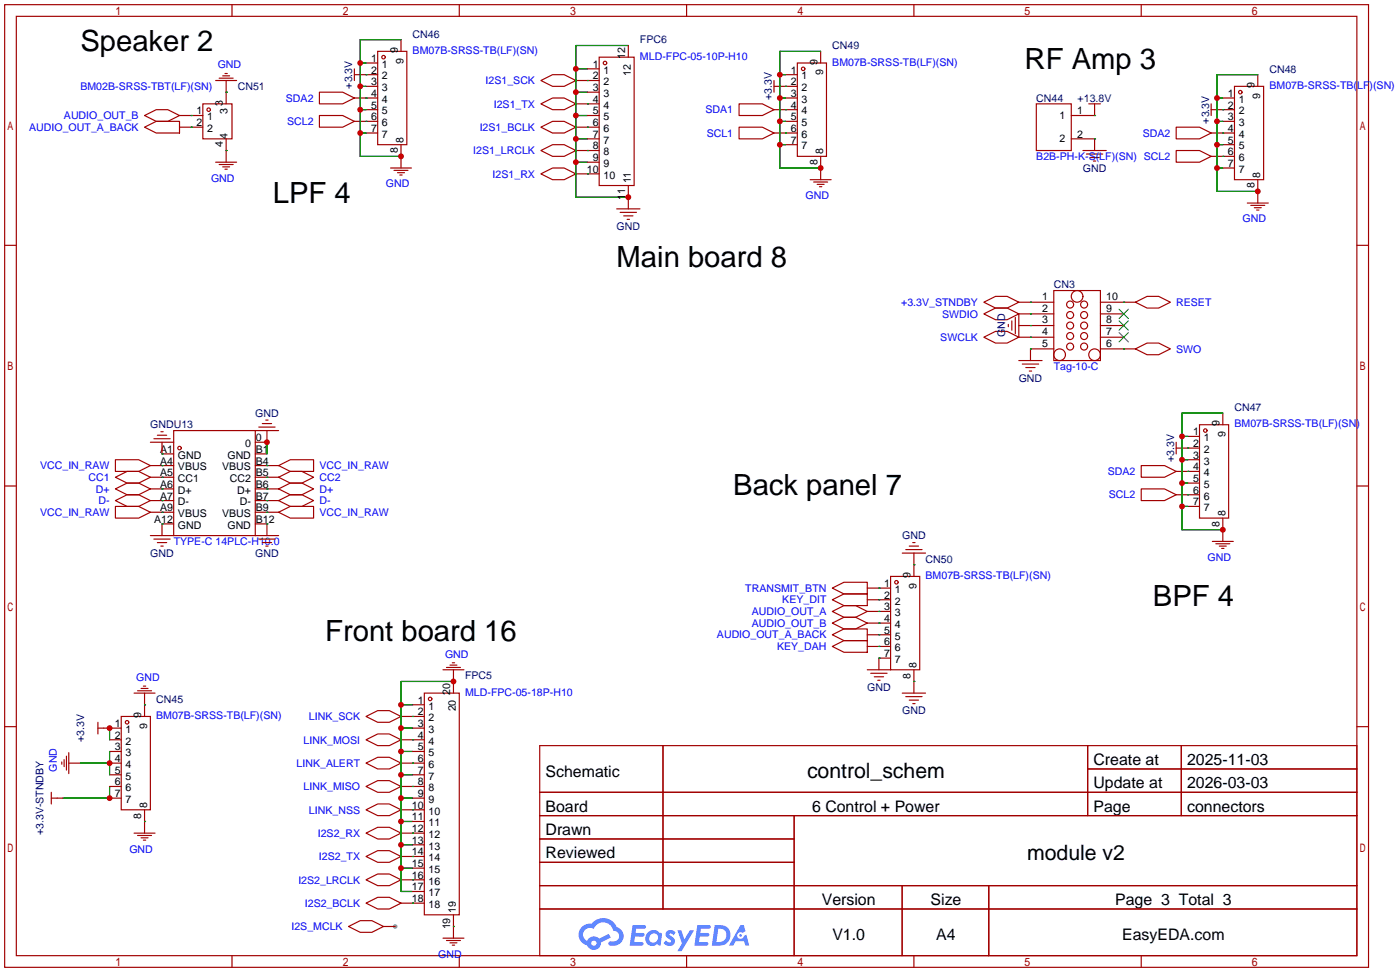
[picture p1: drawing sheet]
<svg xmlns="http://www.w3.org/2000/svg" width="305mm" height="212mm" viewBox="0 0 305 212" stroke-linecap="round" stroke-linejoin="round" font-family="sans-serif">
<circle cx="86.1" cy="201.7" r=".51" fill="#999"/>
<g fill="none" stroke="#a10000" stroke-width=".25">
<path d="M1 1h297.2v209.6h-297.2zM3.6 3.6h292.1v204.4h-292.1zM50.5 1v2.6M100.1 1v2.6M149.6 1v2.6M199.1 1v2.6M248.7 1v2.6M1 53.4h2.6M295.7 53.4h2.5M1 105.8h2.6M295.7 105.8h2.5M1 158.2h2.6"/>
<path d="M295.7 158.2h2.5M117.6 162.3h178.1v45.7h-178.1zM117.6 172.5h178.1M117.6 177.5h178.1M144.5 162.3v35.6M173 177.5v30.5M237 162.3v15.2M237 167.4h58.7M257.4 162.3v15.2M117.6 182.6h55.4M117.6 192.8h178.1M117.6 187.7h55.4"/>
<path d="M117.6 197.9h178.1M196.6 192.8v15.2M215.4 192.8v15.2M50.5 208v2.6M100.1 208v2.6M149.6 208v2.6M199.1 208v2.6M248.7 208v2.6"/>
</g>
<g fill="#5487ff">
<path d="M145.3 202.7a1.3 1.3 0 0 1 1.9 .3l-.4 .6a.54 .54 0 0 0-.9-.2l.1 .2a1.28 1.28 0 0 1 .8 2 1.53 1.53 0 0 1-2.2-.3l.5-.6 .8 .5a.31 .31 0 0 0 .4-.3 .31 .31 0 0 0-.3-.4 1.12 1.12 0 0 1-.7-1.8z"/>
<path d="M147.6 202.5h.9l.6 2 1.2-2h.9l-2.7 4.6h-.9l1-1.7z"/>
<path d="M137.8 201.4h2.3a.46 .46 0 0 1 .5 0 .46 .46 0 0 1 .1 .6l-.3 .1-1.8 .1-.1 .9h1.6a.4 .4 0 0 1 .4 .4 .4 .4 0 0 1-.5 .4h-1.6l-.2 1.2h1.4a.46 .46 0 0 1 .5 0 .46 .46 0 0 1 .1 .5l-.4 .2h-2.6z"/>
<path d="M151.9 201.4h2.3a.47 .47 0 0 1 .5 0 .47 .47 0 0 1 .1 .6l-.3 .1-1.8 .1-.1 .9h1.6a.4 .4 0 0 1 .4 .4 .4 .4 0 0 1-.4 .4h-1.7l-.2 1.2h1.4a.46 .46 0 0 1 .5 0 .46 .46 0 0 1 .1 .5l-.4 .2h-2.6z"/>
<path d="M161.3 201.4h.8l.3 1.3-.6 .4a.75 .75 0 0 0-1.1 .3 .75 .75 0 0 0 .5 1 .75 .75 0 0 0 .9-.7l.5-.2 .6 2.3h-.8l-.3-.9h-1.8l-.5 .9h-1z"/>
<path d="M155.7 201.4l-.6 4.4h1.5a2.27 2.27 0 0 0 2.6-2.2 2.27 2.27 0 0 0-2.7-2.2zM156.5 202.1a1.5 1.5 0 0 1 1.8 1.6 1.5 1.5 0 0 1-1.9 1.4h-.3z"/>
<path d="M141.2 203a1.6 1.6 0 0 0-.3 2.3 1.6 1.6 0 0 0 2.3 .2l.7 .3 .3-2.4-.1-.3-.5-.1a1.58 1.58 0 0 0-2.4 0zM141.8 203.5a.98 .98 0 0 1 1.6 .4 .98 .98 0 0 1-1.1 1.3 .94 .94 0 0 1-.9-.7 .94 .94 0 0 1 .4-1z"/>
<path d="M126.8 201.8a2.37 2.37 0 0 0 1.1 4 1.54 1.54 0 0 0 1.8 1 1.54 1.54 0 0 0 1.2-1.6l2.2-1.1-.5-.8-2 1a1.57 1.57 0 0 0-2.7 .5 1.5 1.5 0 0 1-.7-2.1 1.5 1.5 0 0 1 2.2-.5 2.23 2.23 0 0 1 2.3-1.4 2.23 2.23 0 0 1 2 1.8 1.16 1.16 0 0 1 1.2 1.1 1.16 1.16 0 0 1-1.1 1.2h-.7a.47 .47 0 0 0-.5 .4 .47 .47 0 0 0 .4 .5 2.17 2.17 0 0 0 2.5-.9 2.17 2.17 0 0 0-.3-2.7l-.8-.4a3.2 3.2 0 0 0-5.5-.7l-1.1 .1zM128.8 205.3a.6 .6 0 0 1 1.2 0 .6 .6 0 0 1-1.2 0z"/>
<circle cx="161.4" cy="203.6" r=".28"/>
</g>
<g fill="none" stroke="#a10000" stroke-width=".25">
<path d="M47 17.5h4.6M47.8 17h3M48.5 16.5h1.5M49 16h.5M49.3 17.5v5.1M77.2 16.3h5.1M77.2 15v2.5M79.8 13.7h2.5M79.8 18.8h2.5M82.3 11.2h6.3v20.3h-6.3zM87.4 8.6v2.6M117.9 17.5l2.5-1.2h2.5l2.6 1.2-2.6 1.3h-2.5z"/>
<path d="M125.5 17.5h5.1M128 15h2.6M130.6 12.4h7.6v28h-7.6zM136.9 9.9v2.5M168.7 18.8h5M168.7 17.5v2.6M171.2 16.3h2.5M173.7 13.7h6.4v20.3h-6.4zM178.8 11.2v2.5M269 18.8h6.3v20.3h-6.3zM274.1 16.3v2.5M31.5 25.1l2.5-1.2h2.6l2.5 1.2-2.5 1.3h-2.6z"/>
<path d="M31.5 27.7l2.5-1.3h5.1v2.6h-5.1zM39.1 25.1h5.1M39.1 27.7h5.1M44.2 22.6h6.3v7.6h-6.3zM47 35.3h4.6M47.8 35.8h3M48.5 36.3h1.5M49 36.8h.5M49.3 32.8h.1M49.3 20.1h.1M49.3 30.2v5.1M69.6 25.1h5.1l2.5 1.3-2.5 1.3h-5.1z"/>
<path d="M69.6 20.1h5.1l2.5 1.2-2.5 1.3h-5.1zM77.2 21.3h5.1M77.2 26.4h5.1M79.8 23.9h2.5M79.8 29h2.5M85.1 36.6h4.6M85.9 37.1h3M86.6 37.6h1.5M87.1 38.1h.5M87.4 34h.1M87.4 31.5v5.1M117.9 37.8l2.5-1.2h2.5l2.6 1.2-2.6 1.3h-2.5z"/>
<path d="M117.9 22.6l2.5-1.3h2.5l2.6 1.3-2.6 1.3h-2.5zM117.9 32.8l2.5-1.3h2.5l2.6 1.3-2.6 1.2h-2.5zM117.9 27.7l2.5-1.3h2.5l2.6 1.3-2.6 1.3h-2.5zM125.5 32.8h5.1M125.5 22.6h5.1M125.5 37.8h5.1M125.5 27.7h5.1M128 25.1h2.6M128 30.2h2.6M128 35.3h2.6M128 20.1h2.6M161 27.7h5.1l2.6 1.3-2.6 1.2h-5.1z"/>
<path d="M161 22.6h5.1l2.6 1.3-2.6 1.2h-5.1zM168.7 23.9h5M168.7 29h5M171.2 21.3h2.5M171.2 26.4h2.5M171.2 31.5h2.5M176.5 39.1h4.6M177.3 39.6h3M178.8 36.6h.1M178.8 34v5.1M225.8 22.6h7.6v10.2h-7.6zM233.4 30.2h5.1v2.6"/>
<path d="M236 32.8h5M236.7 33.5h3.6M237.2 22.6h2.6M237.5 34.3h2M238.3 35.1h.5M238.5 22.6v2.5h-5.1M256.3 32.8h5.1l2.5 1.2-2.5 1.3h-5.1zM256.3 27.7h5.1l2.5 1.3-2.5 1.2h-5.1zM263.9 23.9h5.1M263.9 29h5.1M263.9 34h5.1M263.9 22.6v2.5"/>
<path d="M266.4 21.3h2.6M266.4 26.4h2.6M266.4 36.6h2.6M266.4 31.5h2.6M274.1 39.1v5.1M134.4 45.5h5M135.1 46.2h3.6M135.9 47h2M136.7 47.8h.5M136.9 40.4v5.1M178.1 40.1h1.5M178.6 40.6h.5"/>
<path d="M271.8 44.2h4.6M272.5 44.7h3.1M273.3 45.2h1.5M273.8 45.7h.5M274.1 41.7h.1M214.4 68.3l2.5-1.2h2.6l2.5 1.2-2.5 1.3h-2.6zM214.4 73.4l2.5-1.3h2.6l2.5 1.3-2.5 1.3h-2.6zM214.4 65.8l2.5-1.3h2.6l2.5 1.3-2.5 1.3h-2.6zM219.7 70.6v.5M220.5 69.8v2.1M221.2 69.1v3.5M222 65.8h7.6"/>
<path d="M222 68.3h7.6M222 70.9h7.6M222 73.4h7.6M222 78.5h5.1M222 68.3v5.1M222.8 79.2h3.5M229.6 63.2h10.2v15.3h-10.2zM229.6 75.9h-5.1v2.6M239.8 65.8h7.6M239.8 68.3h5.1M239.8 70.9h5.1M239.8 73.4h5.1"/>
<path d="M239.8 75.9h7.6M247.4 75.9l2.5-1.2h2.6l2.5 1.2-2.5 1.3h-2.6zM247.4 65.8l2.5-1.3h2.6l2.5 1.3-2.5 1.3h-2.6zM32.8 96.3h5M33.5 95.5h3.6M34.3 94.7h2M35.1 94h.5M35.3 96.3v2.5h2.5M37.8 93.7h17.8v22.9h-17.8zM55.6 98.8h2.6M55.6 93.7h5.1M56.4 93h3.5"/>
<path d="M57.1 92.2h2.1M57.9 91.4h.5M58.2 93.7v2.6h-2.6M223.5 80h2.1M224.3 80.8h.5M256.3 97.5h5.1M256.3 96.3v2.5M258.8 95h2.6M261.4 92.5h6.3v20.3h-6.3zM266.4 89.9v2.6M25.1 100.1h5.1l2.6 1.2-2.6 1.3h-5.1zM25.1 103.9l2.6-1.3h2.5l2.6 1.3-2.6 1.3h-2.5z"/>
<path d="M25.1 109l2.6-1.3h2.5l2.6 1.3-2.6 1.2h-2.5zM25.1 106.4l2.6-1.2h2.5l2.6 1.2-2.6 1.3h-2.5zM25.1 110.2h5.1l2.6 1.3-2.6 1.3h-5.1zM32.8 101.3h5M32.8 103.9h5M32.8 106.4h5M32.8 109h5M32.8 111.5h5M32.8 116.6h5M33.5 117.3h3.6M34.3 118.1h2M35.1 118.9h.5"/>
<path d="M37.8 114h-2.5v2.6M55.6 101.3h5.1M55.6 103.9h5.1M55.6 106.4h5.1M55.6 109h5.1M55.6 111.5h5.1M55.6 114h2.6v2.6M55.6 116.6h5.1M56.4 117.3h3.5M57.1 118.1h2.1M57.9 118.9h.5M60.7 101.3l2.5-1.2h5.1v2.5h-5.1z"/>
<path d="M60.7 103.9l2.5-1.3h2.6l2.5 1.3-2.5 1.3h-2.6zM60.7 109l2.5-1.3h2.6l2.5 1.3-2.5 1.2h-2.6zM60.7 106.4l2.5-1.2h2.6l2.5 1.2-2.5 1.3h-2.6zM60.7 111.5l2.5-1.3h5.1v2.6h-5.1zM197.4 119.6h3.5M198.1 118.9h2.1M198.9 118.1h.5M248.7 106.4h5l2.6 1.3-2.6 1.3h-5zM248.7 101.3h5l2.6 1.3-2.6 1.3h-5zM256.3 102.6h5.1M256.3 107.7h5.1M258.8 100.1h2.6"/>
<path d="M258.8 105.2h2.6M258.8 110.2h2.6M264.2 117.9h4.5M264.9 118.4h3.1M265.7 118.9h1.5M266.2 119.4h.5M266.4 115.3h.1M266.4 112.8v5.1M181.4 130.6l2.5-1.3h5.1v2.5h-5.1zM181.4 133.1l2.5-1.3h2.5l2.6 1.3-2.6 1.3h-2.5zM181.4 135.6l2.5-1.2h2.5l2.6 1.2-2.6 1.3h-2.5zM181.4 138.2l2.5-1.3h5.1v2.5h-5.1z"/>
<path d="M181.4 128l2.5-1.3h5.1v2.6h-5.1zM189 128h5.1M189 130.6h5.1M189 133.1h5.1M189 135.6h5.1M189 138.2h5.1M194.1 125.5h6.3v20.3h-6.3zM196.6 120.4h5.1M199.1 120.4v5.1M21.3 158.5h5.1M21.3 157.2v2.6M26.4 156h6.4v20.3h-6.4z"/>
<path d="M29.2 150.9h4.6M30 150.4h3M30.7 149.9h1.6M31.2 149.4h.5M31.5 153.4h.1M31.5 150.9v5.1M79.8 156l2.5-1.3h2.5l2.6 1.3-2.6 1.2h-2.5zM87.4 156h5.1M89.9 158.5h2.6M89.9 153.4h2.6M92.5 150.9h7.6v48.2h-7.6zM96.5 145.8h4.6"/>
<path d="M97.3 145.3h3M98 144.8h1.6M98.6 144.3h.5M98.8 148.3h.1M98.8 145.8v5.1M181.4 140.7l2.5-1.3h5.1v2.6h-5.1zM189 145.8h5.1M189 140.7h5.1M189.7 146.6h3.6M190.5 147.3h2M191.3 148.1h.5M194.1 143.3h-2.6v2.5"/>
<path d="M196.6 150.9h5.1M197.4 151.6h3.5M198.1 152.4h2.1M198.9 153.2h.5M199.1 145.8v5.1M11.2 173.7h2.5M11.2 172.5v2.5M13.5 165.9v.5M14 165.4v1.5M14.5 164.6v3M15 166.1h2.5M15 163.8v4.6"/>
<path d="M17.5 166.1h.1M23.9 166.1h2.5M23.9 173.7h2.5M23.9 161h2.5M23.9 163.6h2.5M23.9 168.7h2.5M23.9 171.2h2.5M31.5 178.8h.1M31.5 176.3v5.1M79.8 161l2.5-1.2h2.5l2.6 1.2-2.6 1.3h-2.5zM79.8 166.1l2.5-1.3h2.5l2.6 1.3-2.6 1.3h-2.5zM79.8 171.2l2.5-1.3h2.5l2.6 1.3-2.6 1.3h-2.5z"/>
<path d="M79.8 176.3l2.5-1.3h2.5l2.6 1.3-2.6 1.2h-2.5zM87.4 166.1h5.1M87.4 161h5.1M87.4 171.2h5.1M87.4 176.3h5.1M89.9 173.7h2.6M89.9 163.6h2.6M89.9 168.7h2.6M89.9 178.8h2.6M29.2 181.4h4.6M30 181.9h3M30.7 182.4h1.6"/>
<path d="M31.2 182.9h.5M79.8 181.4l2.5-1.3h2.5l2.6 1.3-2.6 1.2h-2.5zM79.8 186.4l2.5-1.2h2.5l2.6 1.2-2.6 1.3h-2.5zM79.8 191.5l2.5-1.3h2.5l2.6 1.3-2.6 1.3h-2.5zM79.8 196.6l2.5-1.3h2.5l2.6 1.3-2.6 1.3h-2.5zM87.4 181.4h5.1M87.4 186.4h5.1M87.4 191.5h5.1M87.4 196.6h5.1M89.9 183.9h2.6M89.9 189h2.6M89.9 194.1h2.6"/>
<path d="M98.8 199.1v5.1M75.9 201.7l2.6-1.3h2.5l2.6 1.3-2.6 1.2h-2.5zM83.6 201.7h2.5M96.5 204.2h4.6M97.3 204.7h3M98 205.2h1.6M98.6 205.7h.5M98.8 201.7h.1"/>
<circle cx="83.6" cy="12.4" r=".38"/>
<circle cx="131.8" cy="13.7" r=".38"/>
<circle cx="175" cy="15" r=".38"/>
<circle cx="45.5" cy="23.9" r=".38"/>
<circle cx="270.3" cy="20.1" r=".38"/>
<circle cx="230.9" cy="77.2" r="1.27"/>
<circle cx="233.2" cy="66.3" r=".76"/>
<circle cx="233.2" cy="70.9" r=".76"/>
<circle cx="233.2" cy="73.2" r=".76"/>
<circle cx="233.2" cy="68.6" r=".76"/>
<circle cx="233.2" cy="75.4" r=".76"/>
<circle cx="234.7" cy="64.5" r="1.27"/>
<circle cx="236.2" cy="73.2" r=".76"/>
<circle cx="236.2" cy="70.9" r=".76"/>
<circle cx="236.2" cy="66.3" r=".76"/>
<circle cx="236.2" cy="68.6" r=".76"/>
<circle cx="236.2" cy="75.4" r=".76"/>
<circle cx="238.5" cy="77.2" r="1.27"/>
<circle cx="39.1" cy="97.5" r=".38"/>
<circle cx="262.6" cy="93.7" r=".38"/>
<circle cx="195.3" cy="126.7" r=".38"/>
<circle cx="27.7" cy="157.2" r=".38"/>
<circle cx="93.7" cy="152.1" r=".38"/>
</g>
<path d="M243.8 67.3l2.1 2M243.8 69.8l2.1 2.1M243.8 72.4l2.1 2M245.9 67.3l-2.1 2M245.9 69.8l-2.1 2.1M245.9 72.4l-2.1 2" fill="none" stroke="#3c3" stroke-width=".25"/>
<g fill="none" stroke="#008700" stroke-width=".25">
<path d="M78.5 13.7h1.3M78.5 18.8h1.3M79.8 16.3h.1M87.4 8.6h-8.9v25.4h8.9M125.5 15h2.5M128 17.5h.1M136.9 9.9h-11.4v33h11.4M169.9 16.3h1.3M171.2 18.8h.1M178.8 11.2h-8.9v25.4h8.9M274.1 16.3h-8.9v25.4h8.9M41.7 25.1h.1"/>
<path d="M41.7 27.7h.1M49.3 32.8h.1M49.3 20.1h.1M78.5 23.9h1.3M78.5 29h1.3M79.8 26.4h.1M79.8 21.3h.1M125.5 20.1h2.5M125.5 25.1h2.5M125.5 30.2h2.5M125.5 35.3h2.5M128 37.8h.1"/>
<path d="M128 22.6h.1M128 32.8h.1M128 27.7h.1M169.9 21.3h1.3M169.9 26.4h1.3M169.9 31.5h1.3M171.2 29h.1M171.2 23.9h.1M238.5 30.2h.1M238.5 25.1h.1M265.2 21.3h1.2M265.2 26.4h1.2"/>
<path d="M265.2 31.5h1.2M265.2 36.6h1.2M266.4 34h.1M266.4 29h.1M266.4 23.9h.1M224.5 68.3h.1M224.5 73.4h.1M224.5 75.9h.1M224.5 70.9h.1M224.5 65.8h.1M244.9 75.9h.1M244.9 65.8h.1"/>
<path d="M35.3 98.8h.1M58.2 96.3v2.5M257.6 95h1.2M258.8 97.5h.1M266.4 89.9h-8.8v25.4h8.8M35.3 101.3h.1M35.3 103.9h.1M35.3 109h.1M35.3 106.4h.1M35.3 114h.1M35.3 111.5h.1M58.2 101.3h.1"/>
<path d="M58.2 103.9h.1M58.2 109h.1M58.2 106.4h.1M58.2 114h.1M58.2 111.5h.1M257.6 100.1h1.2M257.6 105.2h1.2M257.6 110.2h1.2M258.8 107.7h.1M258.8 102.6h.1M191.5 130.6h.1M191.5 133.1h.1"/>
<path d="M191.5 135.6h.1M191.5 138.2h.1M191.5 128h.1M199.1 122.9h.1M23.9 158.5v2.5M31.5 153.4h.1M87.4 153.4h2.5M87.4 158.5h2.5M89.9 156h.1M98.8 148.3h-11.4v45.8h2.5M191.5 143.3h.1M191.5 140.7h.1"/>
<path d="M199.1 148.3h.1M17.5 166.1h6.4M23.9 171.2v2.5h-10.2M23.9 163.6v5.1M31.5 178.8h.1M87.4 173.7h2.5M87.4 163.6h2.5M87.4 168.7h2.5M87.4 178.8h2.5M89.9 161h.1M89.9 166.1h.1M89.9 171.2h.1"/>
<path d="M89.9 176.3h.1M87.4 183.9h2.5M87.4 189h2.5M89.9 181.4h.1M89.9 186.4h.1M89.9 191.5h.1M89.9 196.6h.1M98.8 201.7h.1"/>
</g>
<g fill="#c00">
<circle cx="58.2" cy="96.3" r=".63"/>
<circle cx="23.9" cy="173.7" r=".63"/>
<circle cx="23.9" cy="158.5" r=".63"/>
<circle cx="23.9" cy="166.1" r=".63"/>
<circle cx="98.8" cy="148.3" r=".63"/>
<circle cx="87.4" cy="153.4" r=".63"/>
<circle cx="87.4" cy="158.5" r=".63"/>
<circle cx="87.4" cy="163.6" r=".63"/>
<circle cx="87.4" cy="168.7" r=".63"/>
<circle cx="87.4" cy="173.7" r=".63"/>
<circle cx="87.4" cy="178.8" r=".63"/>
<circle cx="87.4" cy="183.9" r=".63"/>
<circle cx="87.4" cy="189" r=".63"/>
<circle cx="78.5" cy="13.7" r=".63"/>
<circle cx="78.5" cy="18.8" r=".63"/>
<circle cx="78.5" cy="23.9" r=".63"/>
<circle cx="78.5" cy="29" r=".63"/>
<circle cx="87.4" cy="34" r=".63"/>
<circle cx="257.6" cy="95" r=".63"/>
<circle cx="257.6" cy="100.1" r=".63"/>
<circle cx="257.6" cy="105.2" r=".63"/>
<circle cx="257.6" cy="110.2" r=".63"/>
<circle cx="266.4" cy="115.3" r=".63"/>
<circle cx="265.2" cy="21.3" r=".63"/>
<circle cx="265.2" cy="26.4" r=".63"/>
<circle cx="265.2" cy="31.5" r=".63"/>
<circle cx="265.2" cy="36.6" r=".63"/>
<circle cx="274.1" cy="41.7" r=".63"/>
<circle cx="169.9" cy="16.3" r=".63"/>
<circle cx="169.9" cy="21.3" r=".63"/>
<circle cx="169.9" cy="26.4" r=".63"/>
<circle cx="169.9" cy="31.5" r=".63"/>
<circle cx="178.8" cy="36.6" r=".63"/>
<circle cx="125.5" cy="15" r=".63"/>
<circle cx="125.5" cy="20.1" r=".63"/>
<circle cx="125.5" cy="25.1" r=".63"/>
<circle cx="125.5" cy="30.2" r=".63"/>
<circle cx="125.5" cy="35.3" r=".63"/>
<circle cx="136.9" cy="42.9" r=".63"/>
</g>
<g font-size="6.4">
<text x="17.5" y="11.2">Speaker 2</text>
<text x="223.3" y="15">RF Amp 3</text>
<text x="59.4" y="44.2">LPF 4</text>
<text x="134.4" y="58.2">Main board 8</text>
<text x="159.8" y="107.7">Back panel 7</text>
<text x="251.2" y="131.8">BPF 4</text>
<text x="70.9" y="139.4">Front board 16</text>
</g>
<g font-size="4.6">
<text x="175.8" y="169.4">control_schem</text>
<text x="223.8" y="187.2">module v2</text>
</g>
<g font-size="3.5">
<text x="238.3" y="166.5">Create at</text>
<text x="258.7" y="166.5">2025-11-03</text>
<text x="118.9" y="169.1">Schematic</text>
<text x="238.3" y="171.6">Update at</text>
<text x="258.7" y="171.6">2026-03-03</text>
<text x="118.9" y="176.7">Board</text>
<text x="176.9" y="176.7">6 Control + Power</text>
<text x="238.3" y="176.7">Page</text>
<text x="258.7" y="176.7">connectors</text>
<text x="118.9" y="181.8">Drawn</text>
<text x="118.9" y="186.8">Reviewed</text>
<text x="179.1" y="197">Version</text>
<text x="202.8" y="197">Size</text>
<text x="243" y="197">Page 3 Total 3</text>
<text x="181.4" y="204.6">V1.0</text>
<text x="204" y="204.6">A4</text>
<text x="244.5" y="204.6">EasyEDA.com</text>
</g>
<g font-size="2.3">
<text x="86.7" y="11.5" transform="rotate(-90 86.7 11.5)">9</text>
<text x="80.9" y="13.5">1</text>
<text x="80.9" y="16">2</text>
<text x="83.2" y="14.8">1</text>
<text x="83.2" y="17.3">2</text>
<text x="87.9" y="13.9" transform="rotate(-90 87.9 13.9)">9</text>
<text x="129.1" y="14.8">1</text>
<text x="129.1" y="17.3">2</text>
<text x="131.5" y="16">1</text>
<text x="136.2" y="12.8" transform="rotate(-90 136.2 12.8)">12</text>
<text x="137.5" y="16.4" transform="rotate(-90 137.5 16.4)">12</text>
<text x="172.3" y="16">1</text>
<text x="174.7" y="17.3">1</text>
<text x="178.1" y="14.1" transform="rotate(-90 178.1 14.1)">9</text>
<text x="179.4" y="16.4" transform="rotate(-90 179.4 16.4)">9</text>
<text x="48.6" y="23.1" transform="rotate(-90 48.6 23.1)">3</text>
<text x="80.9" y="18.6">3</text>
<text x="80.9" y="21.1">4</text>
<text x="80.9" y="23.6">5</text>
<text x="83.2" y="19.8">3</text>
<text x="83.2" y="22.4">4</text>
<text x="129.1" y="19.8">3</text>
<text x="129.1" y="22.4">4</text>
<text x="131.5" y="18.6">2</text>
<text x="131.5" y="21.1">3</text>
<text x="131.5" y="23.6">4</text>
<text x="172.3" y="18.6">2</text>
<text x="172.3" y="21.1">3</text>
<text x="172.3" y="23.6">4</text>
<text x="174.7" y="19.8">2</text>
<text x="174.7" y="22.4">3</text>
<text x="267.6" y="21.1">1</text>
<text x="267.6" y="23.6">2</text>
<text x="269.9" y="22.4">1</text>
<text x="273.3" y="19.2" transform="rotate(-90 273.3 19.2)">9</text>
<text x="274.6" y="21.5" transform="rotate(-90 274.6 21.5)">9</text>
<text x="42.8" y="24.9">1</text>
<text x="42.8" y="27.5">2</text>
<text x="45.1" y="26.2">1</text>
<text x="45.1" y="28.7">2</text>
<text x="49.6" y="24.9" transform="rotate(-90 49.6 24.9)">3</text>
<text x="80.9" y="26.2">6</text>
<text x="80.9" y="28.7">7</text>
<text x="83.2" y="24.9">5</text>
<text x="83.2" y="27.5">6</text>
<text x="83.2" y="30">7</text>
<text x="129.1" y="24.9">5</text>
<text x="129.1" y="27.5">6</text>
<text x="129.1" y="30">7</text>
<text x="131.5" y="26.2">5</text>
<text x="131.5" y="28.7">6</text>
<text x="172.3" y="26.2">5</text>
<text x="172.3" y="28.7">6</text>
<text x="174.7" y="24.9">4</text>
<text x="174.7" y="27.5">5</text>
<text x="174.7" y="30">6</text>
<text x="230.9" y="25.9">1</text>
<text x="234.7" y="24.9">1</text>
<text x="234.7" y="30">2</text>
<text x="267.6" y="26.2">3</text>
<text x="267.6" y="28.7">4</text>
<text x="269.9" y="24.9">2</text>
<text x="269.9" y="27.5">3</text>
<text x="269.9" y="30">4</text>
<text x="48.6" y="32" transform="rotate(-90 48.6 32)">4</text>
<text x="49.6" y="30.2" transform="rotate(-90 49.6 30.2)">4</text>
<text x="86.7" y="33.4" transform="rotate(-90 86.7 33.4)">8</text>
<text x="87.9" y="31" transform="rotate(-90 87.9 31)">8</text>
<text x="129.1" y="32.5">8</text>
<text x="129.1" y="35.1">9</text>
<text x="131.5" y="31.3">7</text>
<text x="131.5" y="33.8">8</text>
<text x="172.3" y="31.3">7</text>
<text x="174.7" y="32.5">7</text>
<text x="178.1" y="35.9" transform="rotate(-90 178.1 35.9)">8</text>
<text x="179.4" y="33.6" transform="rotate(-90 179.4 33.6)">8</text>
<text x="230.9" y="31">2</text>
<text x="267.6" y="31.3">5</text>
<text x="267.6" y="33.8">6</text>
<text x="269.9" y="32.5">5</text>
<text x="269.9" y="35.1">6</text>
<text x="127.9" y="37.6">10</text>
<text x="131.5" y="36.3">9</text>
<text x="131.5" y="38.9">10</text>
<text x="137.5" y="39.9" transform="rotate(-90 137.5 39.9)">11</text>
<text x="267.6" y="36.3">7</text>
<text x="269.9" y="37.6">7</text>
<text x="273.3" y="41" transform="rotate(-90 273.3 41)">8</text>
<text x="274.6" y="38.7" transform="rotate(-90 274.6 38.7)">8</text>
<text x="136.2" y="43.6" transform="rotate(-90 136.2 43.6)">11</text>
<text x="227.1" y="65.3">1</text>
<text x="241" y="65.3">10</text>
<text x="227.1" y="67.9">2</text>
<text x="227.1" y="70.4">3</text>
<text x="241" y="67.9">9</text>
<text x="241" y="70.4">8</text>
<text x="227.1" y="72.9">4</text>
<text x="227.1" y="75.5">5</text>
<text x="241" y="72.9">7</text>
<text x="241" y="75.5">6</text>
<text x="260" y="94.8">1</text>
<text x="265.7" y="92.8" transform="rotate(-90 265.7 92.8)">9</text>
<text x="267" y="95.2" transform="rotate(-90 267 95.2)">9</text>
<text x="34.9" y="98.6">A1</text>
<text x="34.9" y="101.1">A4</text>
<text x="38.8" y="99.8">GND</text>
<text x="49.6" y="99.8">GND</text>
<text x="53.4" y="97.3">0</text>
<text x="55.8" y="98.6">B1</text>
<text x="55.8" y="101.1">B4</text>
<text x="55.8" y="96">0</text>
<text x="260" y="97.3">2</text>
<text x="260" y="99.8">3</text>
<text x="262.3" y="96">1</text>
<text x="262.3" y="98.6">2</text>
<text x="262.3" y="101.1">3</text>
<text x="34.9" y="103.7">A5</text>
<text x="34.9" y="106.2">A6</text>
<text x="38.8" y="102.4">VBUS</text>
<text x="38.8" y="104.9">CC1</text>
<text x="38.8" y="107.5">D+</text>
<text x="48.4" y="102.4">VBUS</text>
<text x="50.1" y="104.9">CC2</text>
<text x="51.7" y="107.5">D+</text>
<text x="55.8" y="103.7">B5</text>
<text x="55.8" y="106.2">B6</text>
<text x="260" y="102.4">4</text>
<text x="260" y="104.9">5</text>
<text x="260" y="107.5">6</text>
<text x="262.3" y="103.7">4</text>
<text x="262.3" y="106.2">5</text>
<text x="33.6" y="113.8">A12</text>
<text x="34.9" y="108.7">A7</text>
<text x="34.9" y="111.3">A9</text>
<text x="38.8" y="110">D-</text>
<text x="38.8" y="112.5">VBUS</text>
<text x="48.4" y="112.5">VBUS</text>
<text x="52.2" y="110">D-</text>
<text x="55.8" y="108.7">B7</text>
<text x="55.8" y="111.3">B9</text>
<text x="55.8" y="113.8">B12</text>
<text x="260" y="110">7</text>
<text x="262.3" y="108.7">6</text>
<text x="262.3" y="111.3">7</text>
<text x="267" y="112.3" transform="rotate(-90 267 112.3)">8</text>
<text x="38.8" y="115.1">GND</text>
<text x="49.6" y="115.1">GND</text>
<text x="265.7" y="114.7" transform="rotate(-90 265.7 114.7)">8</text>
<text x="198.4" y="125.8" transform="rotate(-90 198.4 125.8)">9</text>
<text x="192.6" y="127.8">1</text>
<text x="192.6" y="130.3">2</text>
<text x="195" y="129.1">1</text>
<text x="195" y="131.6">2</text>
<text x="199.7" y="128.2" transform="rotate(-90 199.7 128.2)">9</text>
<text x="192.6" y="132.9">3</text>
<text x="192.6" y="135.4">4</text>
<text x="192.6" y="137.9">5</text>
<text x="195" y="134.1">3</text>
<text x="195" y="136.7">4</text>
<text x="192.6" y="140.5">6</text>
<text x="192.6" y="143">7</text>
<text x="195" y="139.2">5</text>
<text x="195" y="141.8">6</text>
<text x="195" y="144.3">7</text>
<text x="198.4" y="147.7" transform="rotate(-90 198.4 147.7)">8</text>
<text x="199.7" y="145.3" transform="rotate(-90 199.7 145.3)">8</text>
<text x="91" y="153.2">1</text>
<text x="91" y="155.7">2</text>
<text x="93.4" y="154.5">1</text>
<text x="98.1" y="151.2" transform="rotate(-90 98.1 151.2)">20</text>
<text x="99.4" y="154.9" transform="rotate(-90 99.4 154.9)">20</text>
<text x="25" y="158.3">1</text>
<text x="25" y="160.8">2</text>
<text x="27.4" y="159.5">1</text>
<text x="30.8" y="156.3" transform="rotate(-90 30.8 156.3)">9</text>
<text x="32" y="158.7" transform="rotate(-90 32 158.7)">9</text>
<text x="91" y="158.3">3</text>
<text x="91" y="160.8">4</text>
<text x="93.4" y="157">2</text>
<text x="93.4" y="159.5">3</text>
<text x="25" y="163.3">3</text>
<text x="25" y="165.9">4</text>
<text x="27.4" y="162.1">2</text>
<text x="27.4" y="164.6">3</text>
<text x="27.4" y="167.2">4</text>
<text x="91" y="163.3">5</text>
<text x="91" y="165.9">6</text>
<text x="93.4" y="162.1">4</text>
<text x="93.4" y="164.6">5</text>
<text x="93.4" y="167.2">6</text>
<text x="25" y="168.4">5</text>
<text x="25" y="171">6</text>
<text x="25" y="173.5">7</text>
<text x="27.4" y="169.7">5</text>
<text x="27.4" y="172.2">6</text>
<text x="91" y="168.4">7</text>
<text x="91" y="171">8</text>
<text x="91" y="173.5">9</text>
<text x="93.4" y="169.7">7</text>
<text x="93.4" y="172.2">8</text>
<text x="27.4" y="174.8">7</text>
<text x="30.8" y="178.2" transform="rotate(-90 30.8 178.2)">8</text>
<text x="32" y="175.8" transform="rotate(-90 32 175.8)">8</text>
<text x="89.8" y="176">10</text>
<text x="89.8" y="178.6">11</text>
<text x="93.4" y="174.8">9</text>
<text x="93.4" y="177.3">10</text>
<text x="93.4" y="179.9">11</text>
<text x="89.8" y="181.1">12</text>
<text x="89.8" y="183.7">13</text>
<text x="93.4" y="182.4">12</text>
<text x="93.4" y="184.9">13</text>
<text x="89.8" y="186.2">14</text>
<text x="89.8" y="188.7">15</text>
<text x="89.8" y="191.3">16</text>
<text x="93.4" y="187.5">14</text>
<text x="93.4" y="190">15</text>
<text x="89.8" y="193.8">17</text>
<text x="89.8" y="196.4">18</text>
<text x="93.4" y="192.6">16</text>
<text x="93.4" y="195.1">17</text>
<text x="93.4" y="197.6">18</text>
<text x="98.1" y="202.3" transform="rotate(-90 98.1 202.3)">19</text>
<text x="99.4" y="198.7" transform="rotate(-90 99.4 198.7)">19</text>
</g>
<g font-size="2.3" fill="#000080">
<text x="89.9" y="8.2">CN46</text>
<text x="139.4" y="9.4">FPC6</text>
<text x="181.4" y="10.7">CN49</text>
<text x="276.6" y="15.8">CN48</text>
<text x="51.8" y="19.6">CN51</text>
<text x="76.8" y="19.3" transform="rotate(-90 76.8 19.3)">+3.3V</text>
<text x="168.2" y="21.8" transform="rotate(-90 168.2 21.8)">+3.3V</text>
<text x="225.8" y="22.1">CN44</text>
<text x="234.8" y="22.1">+13.8V</text>
<text x="263.4" y="26.9" transform="rotate(-90 263.4 26.9)">+3.3V</text>
<text x="235.9" y="37.4">GND</text>
<text x="134.3" y="50.1">GND</text>
<text x="229.6" y="62.8">CN3</text>
<text x="219" y="73.4" transform="rotate(-90 219 73.4)">GND</text>
<text x="222" y="83.1">GND</text>
<text x="269" y="89.5">CN47</text>
<text x="32.7" y="93.3">GNDU13</text>
<text x="55.6" y="90.7">GND</text>
<text x="255.8" y="100.6" transform="rotate(-90 255.8 100.6)">+3.3V</text>
<text x="196.6" y="117.4">GND</text>
<text x="32.7" y="121.2">GND</text>
<text x="55.6" y="121.2">GND</text>
<text x="201.7" y="122.5">CN50</text>
<text x="101.3" y="147.9">FPC5</text>
<text x="34" y="153">CN45</text>
<text x="189" y="150.4">GND</text>
<text x="196.6" y="155.5">GND</text>
<text x="18.3" y="161.5" transform="rotate(-90 18.3 161.5)">+3.3V</text>
<text x="9.4" y="181.9" transform="rotate(-90 9.4 181.9)">+3.3V-STNDBY</text>
</g>
<g font-size="2.3" fill="#00f">
<text x="89.9" y="11.7">BM07B-SRSS-TB(LF)(SN)</text>
<text x="47.4" y="14.8">GND</text>
<text x="139.4" y="13">MLD-FPC-05-10P-H10</text>
<text x="181.4" y="14.3">BM07B-SRSS-TB(LF)(SN)</text>
<text x="17.5" y="19.6">BM02B-SRSS-TBT(LF)(SN)</text>
<text x="62.3" y="22.1">SDA2</text>
<text x="105.8" y="18.3">I2S1_SCK</text>
<text x="107.6" y="23.4">I2S1_TX</text>
<text x="276.6" y="19.3">BM07B-SRSS-TB(LF)(SN)</text>
<text x="6.4" y="28.5">AUDIO_OUT_A_BACK</text>
<text x="13.9" y="26">AUDIO_OUT_B</text>
<text x="62.6" y="27.2">SCL2</text>
<text x="104.5" y="28.5">I2S1_BCLK</text>
<text x="153.7" y="24.7">SDA1</text>
<text x="154" y="29.8">SCL1</text>
<text x="249" y="29.8">SDA2</text>
<text x="103.1" y="33.6">I2S1_LRCLK</text>
<text x="225.8" y="34.8">B2B-PH-K-S(LF)(SN) SCL2</text>
<text x="46" y="39.6">GND</text>
<text x="84.1" y="40.8">GND</text>
<text x="107.3" y="38.7">I2S1_RX</text>
<text x="175.5" y="43.3">GND</text>
<text x="270.8" y="48.4">GND</text>
<text x="196.4" y="66.6">+3.3V_STNDBY</text>
<text x="205.3" y="69.1">SWDIO</text>
<text x="256.3" y="66.6">RESET</text>
<text x="204.9" y="74.2">SWCLK</text>
<text x="256.3" y="76.8">SWO</text>
<text x="229.6" y="80.6">Tag-10-C</text>
<text x="269" y="93">BM07B-SRSS-TB(LF)(SN)</text>
<text x="8.7" y="102.2">VCC_IN_RAW</text>
<text x="19.3" y="104.7">CC1</text>
<text x="20.9" y="107.2">D+</text>
<text x="69.6" y="102.2">VCC_IN_RAW</text>
<text x="69.6" y="104.7">CC2</text>
<text x="69.6" y="107.2">D+</text>
<text x="241.4" y="103.4">SDA2</text>
<text x="8.7" y="112.3">VCC_IN_RAW</text>
<text x="21.4" y="109.8">D-</text>
<text x="69.6" y="109.8">D-</text>
<text x="69.6" y="112.3">VCC_IN_RAW</text>
<text x="241.6" y="108.5">SCL2</text>
<text x="37.8" y="118.7">TYPE-C 14PLC-H10.0</text>
<text x="263.1" y="122.1">GND</text>
<text x="162.4" y="128.8">TRANSMIT_BTN</text>
<text x="170.5" y="131.4">KEY_DIT</text>
<text x="201.7" y="126">BM07B-SRSS-TB(LF)(SN)</text>
<text x="163.8" y="133.9">AUDIO_OUT_A</text>
<text x="163.8" y="136.4">AUDIO_OUT_B</text>
<text x="97" y="143.2">GND</text>
<text x="156.2" y="139">AUDIO_OUT_A_BACK</text>
<text x="169.3" y="141.5">KEY_DAH</text>
<text x="29.7" y="148.3">GND</text>
<text x="101.3" y="151.4">MLD-FPC-05-18P-H10</text>
<text x="34" y="156.5">BM07B-SRSS-TB(LF)(SN)</text>
<text x="66.2" y="161.8">LINK_MOSI</text>
<text x="67.3" y="156.8">LINK_SCK</text>
<text x="12.4" y="167.9" transform="rotate(-90 12.4 167.9)">GND</text>
<text x="64.6" y="166.9">LINK_ALERT</text>
<text x="66.2" y="172">LINK_MISO</text>
<text x="67.3" y="177.1">LINK_NSS</text>
<text x="28.2" y="185.6">GND</text>
<text x="69.2" y="182.2">I2S2_RX</text>
<text x="69.5" y="187.2">I2S2_TX</text>
<text x="65" y="192.3">I2S2_LRCLK</text>
<text x="66.4" y="197.4">I2S2_BCLK</text>
<text x="63.5" y="202.5">I2S_MCLK</text>
<text x="95.5" y="208.4">GND</text>
</g>
</svg>
